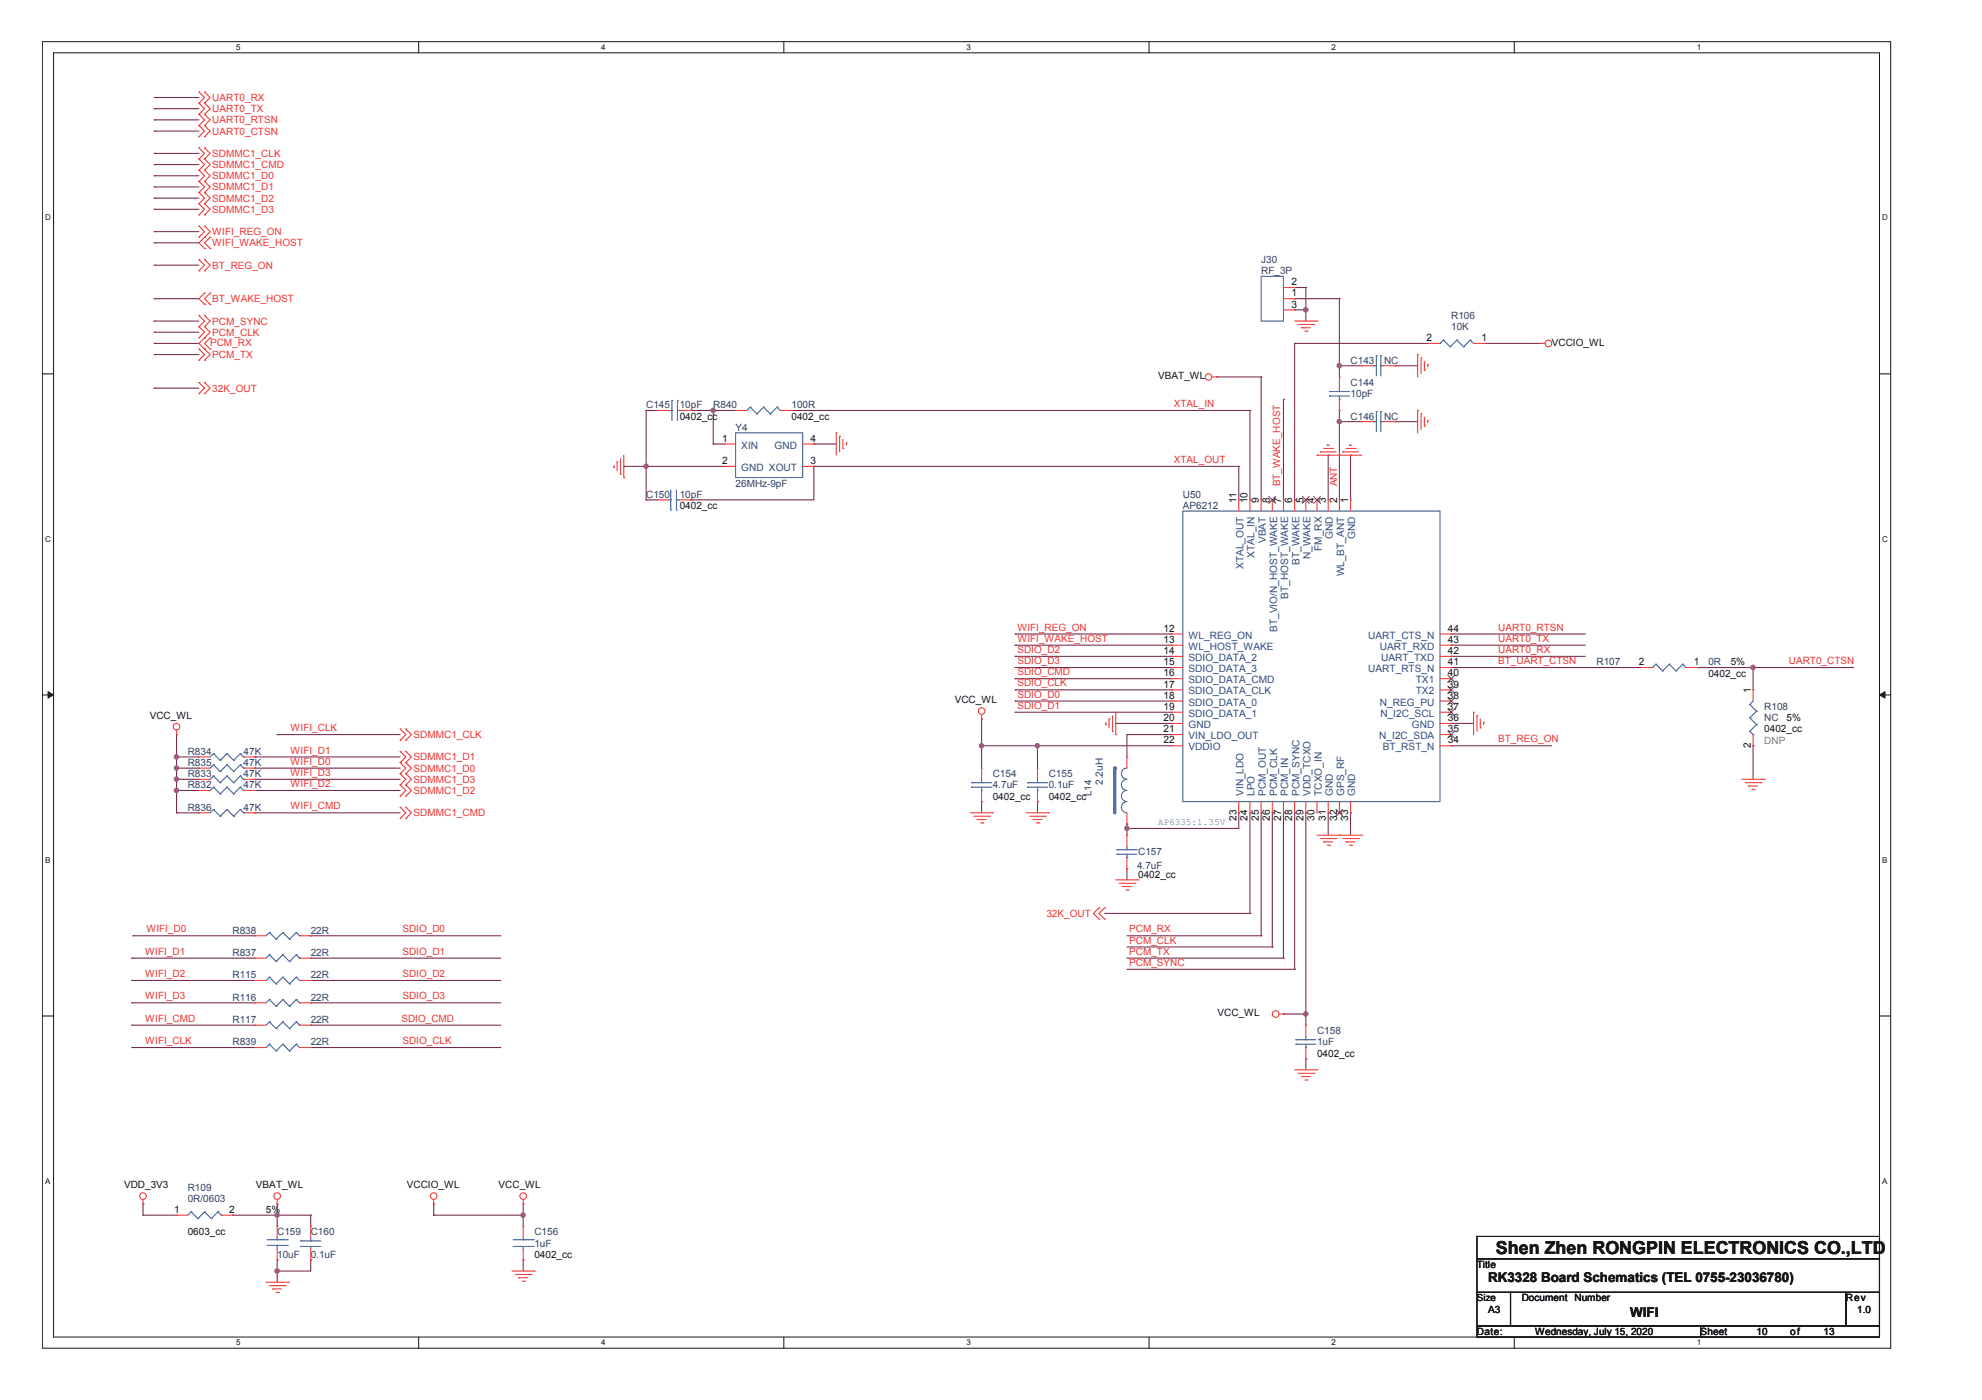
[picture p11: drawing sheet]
<svg xmlns="http://www.w3.org/2000/svg" width="297mm" height="210mm" viewBox="0 0 297 210" stroke-linecap="round" stroke-linejoin="round" font-family="sans-serif">
<path d="M6.4 6.2h277v195.9h-277zM8 7.9h273.7v192.6h-273.7z" fill="none" stroke="#231f20" stroke-width=".16"/>
<g fill="#fff">
<path d="M35.4 6.4h.7v1.4h-.7z"/>
<path d="M35.4 200.6h.7v1.4h-.7z"/>
</g>
<path d="M62.7 6.2v1.7M62.7 200.5v1.6" fill="none" stroke="#231f20" stroke-width=".16"/>
<g fill="#fff">
<path d="M90.1 6.4h.7v1.4h-.7z"/>
<path d="M90.1 200.6h.7v1.4h-.7z"/>
</g>
<path d="M117.5 6.2v1.7M117.5 200.5v1.6" fill="none" stroke="#231f20" stroke-width=".16"/>
<g fill="#fff">
<path d="M144.8 6.4h.7v1.4h-.7z"/>
<path d="M144.8 200.6h.7v1.4h-.7z"/>
</g>
<path d="M172.2 6.2v1.7M172.2 200.5v1.6" fill="none" stroke="#231f20" stroke-width=".16"/>
<g fill="#fff">
<path d="M199.6 6.4h.6v1.4h-.6z"/>
<path d="M199.6 200.6h.6v1.4h-.6z"/>
</g>
<path d="M226.9 6.2v1.7M226.9 200.5v1.6" fill="none" stroke="#231f20" stroke-width=".16"/>
<g fill="#fff">
<path d="M254.3 6.4h.7v1.4h-.7z"/>
<path d="M254.3 200.6h.7v1.4h-.7z"/>
<path d="M6.8 32h.8v1.3h-.8z"/>
<path d="M282.1 32h.9v1.3h-.9z"/>
<path d="M6.8 80.1h.8v1.4h-.8z"/>
<path d="M282.1 80.1h.9v1.4h-.9z"/>
</g>
<path d="M6.4 56.1h1.6M281.7 56.1h1.7" fill="none" stroke="#231f20" stroke-width=".16"/>
<g fill="#fff">
<path d="M6.8 128.3h.8v1.3h-.8z"/>
<path d="M282.1 128.3h.8v1.3h-.8z"/>
</g>
<path d="M6.4 104.2h1.6M281.7 104.2h1.7" fill="none" stroke="#231f20" stroke-width=".16"/>
<path d="M7.2 103.7l.8 .5-.8 .5z" fill="#231f20"/>
<path d="M7.2 103.7l.8 .5-.8 .5z" fill="none" stroke="#231f20" stroke-width=".15"/>
<path d="M281.7 104.2l.8-.5v1z" fill="#231f20"/>
<path d="M281.7 104.2l.8-.5v1z" fill="none" stroke="#231f20" stroke-width=".15"/>
<g fill="#fff">
<path d="M6.8 176.4h.8v1.3h-.8z"/>
<path d="M282.1 176.4h.8v1.3h-.8z"/>
</g>
<path d="M6.4 152.3h1.6M281.7 152.3h1.7" fill="none" stroke="#231f20" stroke-width=".16"/>
<g fill="none" stroke="#782b4b" stroke-width=".16">
<path d="M194 51.5h.1M194 43.1h.1M194 44.8h.1M194 51.5h20.1M194 43.1h1.7M194 44.8h6.7M195.7 46.5h.1M195.7 43.1h.1M195.7 43.1v5M222.5 51.5h.1M222.5 51.5h8.4M168.9 123.5h.1"/>
<path d="M168.9 123.5v.7M189 121.9h.1M189 121.9v18.4M190.7 121.9h.1M190.7 121.9v20.1M192.4 121.9h.1M192.4 121.9v21.8M194 121.9h.1M194 121.9v23.4M168.9 140.3h20.1M168.9 142h21.8M168.9 143.7h23.5"/>
<path d="M168.9 145.3h25.1M189 140.3h.1M190.7 142h.1M192.4 143.7h.1M194 145.3h.1"/>
</g>
<circle cx="195.7" cy="46.4" r=".33" fill="#a75ea5"/>
<circle cx="195.7" cy="46.4" r=".33" fill="none" stroke="#a75ea5" stroke-width=".16"/>
<g fill="none" stroke="#782b4b" stroke-width=".16">
<path d="M194 46.5h.1M194 46.5h1.7M200.7 44.8h.1M200.7 44.8v10M96.8 74.9h.1M96.8 69.9h.1M96.8 74.9h1.7M96.8 69.9v5M96.8 69.9h11.8M103.5 74.9h.1M103.5 61.5h.1M103.5 61.5h3.4"/>
<path d="M106.9 66.6h.1M106.9 61.5h.1M106.9 66.6h1.7M106.9 61.5v5.1M122 69.9h.1M122 69.9v5h-18.5M185.6 69.9h.1M185.6 69.9v5M187.3 61.5h.1M187.3 61.5v13.4M152.1 98.4h.1M152.1 96.7h.1"/>
<path d="M152.1 95.1h.1M152.1 98.4h23.5M152.1 96.7h23.5M152.1 95.1h23.5M147.1 111.8h.1M147.1 111.8h8.4M152.1 101.8h.1M152.1 103.4h.1M152.1 105.1h.1M152.1 106.8h.1M152.1 100.1h.1M152.1 101.8h23.5"/>
<path d="M152.1 103.4h23.5M152.1 105.1h23.5M152.1 106.8h23.5M152.1 100.1h23.5M155.5 111.8h.1M155.5 111.8v3.4M167.2 108.5h.1M167.2 108.5h8.4M155.5 120.2h.1M155.5 120.2v1.7"/>
</g>
<circle cx="106.9" cy="61.5" r=".33" fill="#a75ea5"/>
<circle cx="106.9" cy="61.5" r=".33" fill="none" stroke="#a75ea5" stroke-width=".16"/>
<g fill="none" stroke="#782b4b" stroke-width=".16">
<path d="M93.5 69.9h.1M96.8 61.5h.1M96.8 61.5v8.4h-3.3M118.6 61.5h.1M118.6 61.5h68.7M122 66.6h.1M122 69.9h.1M122 66.6h3.3M122 69.9h63.6M195.7 158.7h.1M195.7 152h.1M195.7 152v1.7"/>
<path d="M195.7 158.7v1.7"/>
</g>
<circle cx="96.8" cy="69.9" r=".33" fill="#a75ea5"/>
<circle cx="96.8" cy="69.9" r=".33" fill="none" stroke="#a75ea5" stroke-width=".16"/>
<g fill="none" stroke="#782b4b" stroke-width=".16">
<path d="M192.4 59.9h.1M192.4 59.9v15M194 51.5v23.4M96.8 61.5h.1M96.8 61.5h1.7M194 74.9h.1M200.7 63.2h.1M200.7 63.2v11.7M217.5 108.5h.1M217.5 111.8h.1M217.5 108.5h3.3M217.5 111.8h15.1"/>
<path d="M147.1 120.2h.1M147.1 120.2v1.7M202.4 121.9h.1M202.4 121.9v3.3"/>
</g>
<circle cx="200.7" cy="63.2" r=".33" fill="#a75ea5"/>
<circle cx="200.7" cy="63.2" r=".33" fill="none" stroke="#a75ea5" stroke-width=".16"/>
<path d="M200.7 54.8h.1M200.7 54.8h3.4M200.7 63.2h.1M200.7 63.2h3.4" fill="none" stroke="#782b4b" stroke-width=".16"/>
<circle cx="200.7" cy="54.8" r=".33" fill="#a75ea5"/>
<circle cx="200.7" cy="54.8" r=".33" fill="none" stroke="#a75ea5" stroke-width=".16"/>
<g fill="none" stroke="#782b4b" stroke-width=".16">
<path d="M182.3 56.5h.1M182.3 56.5h6.7M189 56.5h.1M189 56.5v18.4M200.7 54.8h.1M200.7 54.8v1.7M209.1 54.8h.1M209.1 54.8h3.4M209.1 63.2h.1M209.1 63.2h3.4M217.5 95.1h.1M217.5 95.1h20.1"/>
<path d="M168.9 130.2h.1M168.9 130.2v1.7M195.7 121.9h.1M195.7 121.9v30.1h-3.3M192.4 152h.1"/>
</g>
<circle cx="195.7" cy="152" r=".33" fill="#a75ea5"/>
<circle cx="195.7" cy="152" r=".33" fill="none" stroke="#a75ea5" stroke-width=".16"/>
<path d="M106.9 61.5h.1M106.9 61.5h3.3M199.1 68.2h.1M199.1 68.2v6.7M202.4 68.2h.1M202.4 68.2v6.7M217.5 98.4h.1M217.5 96.7h.1M217.5 98.4h20.1M217.5 96.7h20.1M168.9 124.2h.1M168.9 124.2h16.7" fill="none" stroke="#782b4b" stroke-width=".16"/>
<circle cx="168.9" cy="124.2" r=".33" fill="#a75ea5"/>
<circle cx="168.9" cy="124.2" r=".33" fill="none" stroke="#a75ea5" stroke-width=".16"/>
<g fill="none" stroke="#782b4b" stroke-width=".16">
<path d="M200.7 61.5h.1M200.7 61.5v1.7M155.5 111.8h.1M155.5 111.8h20.1M168.9 110.1h.1M168.9 110.1v3.4M168.9 110.1h6.7M168.9 124.2h.1M168.9 124.2v1M185.6 121.9h.1M185.6 121.9v2.3M187.3 121.9h.1"/>
<path d="M187.3 121.9v15M199.1 121.9h.1M199.1 121.9v3.3"/>
</g>
<circle cx="155.5" cy="111.8" r=".33" fill="#a75ea5"/>
<circle cx="155.5" cy="111.8" r=".33" fill="none" stroke="#a75ea5" stroke-width=".16"/>
<path d="M147.1 107.8h.1M147.1 107.8v4" fill="none" stroke="#782b4b" stroke-width=".16"/>
<circle cx="147.1" cy="111.8" r=".33" fill="#a75ea5"/>
<circle cx="147.1" cy="111.8" r=".33" fill="none" stroke="#a75ea5" stroke-width=".16"/>
<path d="M147.1 111.8h.1M147.1 111.8v3.4M165.5 136.9h21.8M187.3 136.9h.1M65 182.2h.1M65 182.2h13.4" fill="none" stroke="#782b4b" stroke-width=".16"/>
<circle cx="78.4" cy="182.2" r=".33" fill="#a75ea5"/>
<circle cx="78.4" cy="182.2" r=".33" fill="none" stroke="#a75ea5" stroke-width=".16"/>
<g fill="none" stroke="#782b4b" stroke-width=".16">
<path d="M21.4 182.2h.1M21.4 182.2h5.1M41.5 188.9h.1M41.5 190.6h.1M41.5 188.9v1.7M41.5 190.6h5.1M65 180.5h.1M65 180.5v1.7M78.4 180.5h.1M78.4 182.2h.1M78.4 188.9h.1M78.4 180.5v3.4"/>
<path d="M78.4 188.9v1.7"/>
</g>
<circle cx="41.5" cy="190.6" r=".33" fill="#a75ea5"/>
<circle cx="41.5" cy="190.6" r=".33" fill="none" stroke="#a75ea5" stroke-width=".16"/>
<path d="M41.5 190.6h.1M41.5 182.2h.1M41.5 180.5h.1M41.5 180.5v3.4M41.5 190.6v1.6M41.5 182.2h5.1M46.6 182.2h.1M46.6 188.9h.1M46.6 182.2v1.7M46.6 188.9v1.7" fill="none" stroke="#782b4b" stroke-width=".16"/>
<circle cx="41.5" cy="182.2" r=".33" fill="#a75ea5"/>
<circle cx="41.5" cy="182.2" r=".33" fill="none" stroke="#a75ea5" stroke-width=".16"/>
<path d="M26.5 110.1h.1M26.5 113.5h.1M26.5 110.1v5.1M21.4 180.5h.1M21.4 180.5v1.7" fill="none" stroke="#782b4b" stroke-width=".16"/>
<circle cx="26.4" cy="115.2" r=".33" fill="#a75ea5"/>
<circle cx="26.4" cy="115.2" r=".33" fill="none" stroke="#a75ea5" stroke-width=".16"/>
<circle cx="26.4" cy="113.5" r=".33" fill="#a75ea5"/>
<circle cx="26.4" cy="113.5" r=".33" fill="none" stroke="#a75ea5" stroke-width=".16"/>
<path d="M26.5 115.2h.1M26.5 113.5h.1M26.5 118.5h.1M26.5 116.8h.1M26.5 115.2h3.3M26.5 113.5h3.3M26.5 116.8v5.1M26.5 118.5h3.3M38.2 116.8h.1M38.2 118.5h.1M38.2 116.8h21.8M38.2 118.5h21.8" fill="none" stroke="#782b4b" stroke-width=".16"/>
<circle cx="26.4" cy="118.5" r=".33" fill="#a75ea5"/>
<circle cx="26.4" cy="118.5" r=".33" fill="none" stroke="#a75ea5" stroke-width=".16"/>
<circle cx="26.4" cy="116.8" r=".33" fill="#a75ea5"/>
<circle cx="26.4" cy="116.8" r=".33" fill="none" stroke="#a75ea5" stroke-width=".16"/>
<g fill="none" stroke="#782b4b" stroke-width=".16">
<path d="M26.5 116.8h.1M26.5 115.2h.1M26.5 116.8h3.3M26.5 115.2v1.6M38.2 115.2h.1M38.2 113.5h.1M38.2 115.2h21.8M38.2 113.5h21.8M41.5 110.1h.1M41.5 110.1h18.5M217.5 100.1h.1M217.5 100.1h28.5"/>
<path d="M262.7 100.1h.1M262.7 100.1h15.1M26.5 121.9h.1M26.5 121.9h3.3M38.2 121.9h.1M38.2 121.9h21.8M19.8 143.7h.1M19.8 147h.1M19.8 150.4h.1M19.8 157.1h.1M19.8 153.7h.1M19.8 143.7h18.4"/>
<path d="M19.8 147h18.4M19.8 150.4h18.4M19.8 153.7h18.4M19.8 157.1h18.4M19.9 140.3h.1M19.9 140.3h18.3M46.6 143.7h.1M46.6 147h.1M46.6 150.4h.1M46.6 153.7h.1M46.6 140.3h.1M46.6 157.1h.1"/>
<path d="M46.6 143.7h28.5M46.6 147h28.5M46.6 150.4h28.5M46.6 153.7h28.5M46.6 140.3h28.5M46.6 157.1h28.5M34.8 182.2h.1M34.8 182.2h6.7"/>
</g>
<circle cx="262.7" cy="100.1" r=".33" fill="#a75ea5"/>
<circle cx="262.7" cy="100.1" r=".33" fill="none" stroke="#a75ea5" stroke-width=".16"/>
<g fill="none" stroke="#782b4b" stroke-width=".16">
<path d="M23.1 14.6h.1M23.1 16.3h.1M23.1 18h.1M23.1 19.6h.1M23.1 14.6h6.7M23.1 16.3h6.7M23.1 18h6.7M23.1 19.6h6.7M23.1 23h.1M23.1 34.7h.1M23.1 24.7h.1M23.1 31.4h.1"/>
<path d="M23.1 29.7h.1M23.1 28h.1M23.1 26.4h.1M23.1 36.4h.1M23.1 39.8h.1M23.1 23h6.7M23.1 34.7h6.7M23.1 24.7h6.7M23.1 31.4h6.7M23.1 29.7h6.7M23.1 28h6.7M23.1 26.4h6.7"/>
<path d="M23.1 36.4h6.7M23.1 39.8h6.7M23.1 48.1h.1M23.1 53.2h.1M23.1 51.5h.1M23.1 49.8h.1M23.1 58.2h.1M23.1 44.8h.1M23.1 48.1h6.7M23.1 53.2h6.7M23.1 51.5h6.7M23.1 49.8h6.7"/>
<path d="M23.1 58.2h6.7M23.1 44.8h6.7M254.4 100.1h.1M254.4 100.1h8.3M262.7 100.1h.1M262.7 111.8h.1M262.7 100.1v3.3M262.7 111.8v5"/>
</g>
<g fill="none" stroke="#ee3432" stroke-width=".16">
<path d="M29.8 15.5h.1M29.8 13.8h.1M29.8 17.1h.1M29.8 18.8h.1M29.8 13.8l.9 .8-.9 .9M29.8 15.5l.9 .8-.9 .8M29.8 17.1l.9 .9-.9 .8M29.8 18.8l.9 .8-.9 .9M30.7 15.5h.1M30.7 13.8h.1M30.7 17.1h.1M30.7 18.8h.1"/>
<path d="M30.7 13.8l.8 .8-.8 .9M30.7 15.5l.8 .8-.8 .8M30.7 17.1l.8 .9-.8 .8M30.7 18.8l.8 .8-.8 .9M29.8 20.5h.1M29.8 35.6h.1M29.8 33.9h.1M29.8 25.5h.1M29.8 23.8h.1M29.8 28.9h.1M29.8 27.2h.1M29.8 32.2h.1"/>
<path d="M29.8 30.6h.1M29.8 38.9h.1M29.8 22.2h.1M29.8 33.9l.9 .8-.9 .9M29.8 23.8l.9 .9-.9 .8M29.8 27.2l.9 .8-.9 .9M29.8 25.5l.9 .9-.9 .8M29.8 30.6l.9 .8-.9 .8M29.8 28.9l.9 .8-.9 .9M29.8 38.9l.9 .9-.9 .8M29.8 22.2l.9 .8-.9 .8M30.7 20.5h.1"/>
<path d="M30.7 35.6h.1M30.7 33.9h.1M30.7 25.5h.1M30.7 23.8h.1M30.7 28.9h.1M30.7 27.2h.1M30.7 32.2h.1M30.7 30.6h.1M30.7 38.9h.1M30.7 37.3h.1M30.7 22.2h.1M30.7 33.9l.8 .8-.8 .9"/>
<path d="M30.7 23.8l.8 .9-.8 .8M30.7 27.2l.8 .8-.8 .9M30.7 25.5l.8 .9-.8 .8M30.7 30.6l.8 .8-.8 .8M30.7 28.9l.8 .8-.8 .9M30.7 38.9l.8 .9-.8 .8M30.7 35.6l-.9 .8 .9 .9M30.7 22.2l.8 .8-.8 .8M31.5 37.3h.1M31.5 35.6h.1M31.5 35.6l-.8 .8 .8 .9M29.8 59h.1"/>
<path d="M29.8 57.4h.1M29.8 40.6h.1M29.8 50.7h.1M29.8 49h.1M29.8 47.3h.1M29.8 54h.1M29.8 52.3h.1M29.8 57.4l.9 .8-.9 .8M29.8 49l.9 .8-.9 .9M29.8 47.3l.9 .8-.9 .9M29.8 52.3l.9 .9-.9 .8M30.7 59h.1"/>
<path d="M30.7 57.4h.1M30.7 40.6h.1M30.7 44h.1M30.7 45.6h.1M30.7 50.7h.1M30.7 49h.1M30.7 47.3h.1M30.7 52.3h.1M30.7 54h.1M30.7 57.4l.8 .8-.8 .8M30.7 44l-.9 .8 .9 .8M30.7 49l.8 .8-.8 .9"/>
<path d="M30.7 47.3l.8 .8-.8 .9M30.7 50.7l-.9 .8 1.7 1.7-.8 .8M31.5 45.6h.1M31.5 44h.1M31.5 52.3h.1M31.5 50.7h.1M31.5 44l-.8 .8 .8 .8M31.5 50.7l-.8 .8 .8 .8M181.6 56.5h.7M182.3 56.5h.1M194 48.1h3.4M194.5 48.6h2.4"/>
<path d="M195 49.1h.1M195 49.1h1.4M195.5 49.7h.4M195.9 49.7h.1M196.9 48.6h.1M197.4 48.1h.1M200.7 56.5h.1M200.7 56.5v1.7M200.7 59.9v1.6M204.1 54.8h.1M204.1 54.8h1.7M207.4 54.8h1.7"/>
<path d="M209.1 54.8h.1M212.5 53.2h.1M212.5 53.2v3.3M213 53.7h.1M213 53.7v2.3M213.5 55.5h.1M213.5 54.2v1.3M214 54.7h.1M214 54.7v.3M230.9 51.5h.1M230.9 51.5h.7M92 70.1h.1"/>
<path d="M92 69.8v.3M92.5 69.3h.1M92.5 69.3v1.3M93 71.1h.1M93 68.8v2.3M93.5 71.6h.1M93.5 68.2v3.4M98.5 74.9h.1M98.5 74.9h1.7M101.9 74.9h1.6M103.5 74.9h.1M108.6 66.6h.1"/>
<path d="M108.6 69.9h.1M108.6 66.6h1.6M108.6 69.9h1.6M120.3 66.6h1.7M120.3 69.9h1.7M122 69.9h.1M122 66.6h.1M125.3 64.9h.1M125.3 64.9v3.3M125.8 65.4h.1M125.8 65.4v2.4M126.3 67.2h.1"/>
<path d="M126.3 65.9v1.3M126.8 66.4h.1M126.8 66.4v.3M197.4 68.2h.1M197.4 68.2h6.7M197.9 67.8h.1M197.9 67.8h2.3M198.4 67.2h1.3M198.9 66.7h.1M198.9 66.7h.3M199.7 67.2h.1M200.7 68.2h.1"/>
<path d="M200.7 61.5h.1M201.2 67.8h.1M201.2 67.8h2.4M201.7 67.2h1.4M202.2 66.7h.1M202.2 66.7h.4M203.1 67.2h.1M204.1 63.2h.1M204.1 63.2h1.7M207.4 63.2h1.7M209.1 63.2h.1M212.5 61.5h.1"/>
<path d="M212.5 61.5v3.4M213 62.1h.1M213 62.1v2.3M213.5 63.9h.1M213.5 62.5v1.4M214 63.1h.1M214 63.1v.3M26.5 110.1h.1M26.5 109.5v.6M29.8 113.5h.1M29.8 116.8h.1M29.8 116.8h1.7"/>
<path d="M29.8 113.5h1.7M36.5 116.8h1.7M36.5 113.5h1.7M38.2 113.5h.1M38.2 116.8h.1M60 114.3h.1M60 112.7h.1M60 116h.1M60 117.7h.1M60 119.4h.1M60 111h.1M60 109.3h.1"/>
<path d="M60 112.7l.8 .8-.8 .8M60 114.3l.8 .9-.8 .8M60 116l.8 .8-.8 .9M60 117.7l.8 .8-.8 .9M60 109.3l.8 .8-.8 .9M60.8 114.3h.1M60.8 112.7h.1M60.8 116h.1M60.8 117.7h.1M60.8 119.4h.1M60.8 111h.1M60.8 109.3h.1"/>
<path d="M60.8 112.7l.8 .8-.8 .8M60.8 114.3l.8 .9-.8 .8M60.8 116l.8 .8-.8 .9M60.8 117.7l.8 .8-.8 .9M60.8 109.3l.8 .8-.8 .9M147.1 107.8h.1M147.1 107.1v.7M165.7 108.6h.1M165.7 108.3v.3M166.2 107.8h.1M166.2 107.8v1.3M166.7 109.6h.1"/>
<path d="M166.7 107.3v2.3M167.2 110.1h.1M167.2 106.8v3.3M220.8 106.8h.1M220.8 106.8v3.3M221.4 107.3h.1M221.4 107.3v2.3M221.8 109.1h.1M221.8 107.8v1.3M222.4 108.3h.1M222.4 108.3v.3M261.1 116.8h3.3"/>
<path d="M261.6 117.4h2.3M262.1 117.8h.1M262.1 117.8h1.3M262.6 118.4h.3M262.9 118.4h.1M263.9 117.4h.1M264.4 116.8h.1M60 122.7h.1M60 121h.1M60 121l.8 .9-.8 .8M60.8 122.7h.1M60.8 121h.1"/>
<path d="M60.8 121l.8 .9-.8 .8M145.4 121.9h3.4M145.9 122.4h2.4M146.4 122.9h.1M146.4 122.9h1.4M146.9 123.4h.4M147.3 123.4h.1M148.3 122.4h.1M148.8 121.9h.1M153.8 121.9h3.4M154.3 122.4h2.4M154.8 122.9h.1"/>
<path d="M154.8 122.9h1.4M155.3 123.4h.4M155.7 123.4h.1M156.7 122.4h.1M157.2 121.9h.1M164.7 137.8h.1M164.7 136.1h.1M164.7 136.1l-.8 .8 .8 .9M165.5 137.8h.1M165.5 136.1h.1M165.5 136.1l-.8 .8 .8 .9M167.2 131.9h3.4"/>
<path d="M167.7 132.4h2.4M168.2 132.9h.1M168.2 132.9h1.4M168.7 133.4h.4M168.9 130.2h.1M168.9 125.2h.1M168.9 125.2v1.7M168.9 128.6v1.6M169.1 133.4h.1M170.1 132.4h.1M170.6 131.9h.1M197.4 125.2h6.7"/>
<path d="M197.9 125.7h2.3M198.4 126.2h.1M198.4 126.2h1.3M198.9 126.7h.3M199.2 126.7h.1M200.2 125.7h.1M200.7 125.2h.1M201.2 125.7h2.4M201.7 126.2h.1M201.7 126.2h1.4M202.2 126.7h.4M202.6 126.7h.1"/>
<path d="M203.6 125.7h.1M204.1 125.2h.1M38.2 140.3h.1M38.2 153.7h.1M38.2 140.3h1.7M38.2 153.7h1.7M44.9 140.3h1.7M44.9 153.7h1.7M46.6 140.3h.1M46.6 153.7h.1M191.7 152h.7M192.4 152h.1"/>
<path d="M195.7 158.7h.1M195.7 153.7h.1M195.7 153.7v1.7M195.7 157.1v1.6M21.4 179.8v.7M41.5 179.8v.7M65 179.8v.7M78.4 179.8v.7M194 160.4h3.4M194.5 160.9h2.4M195 161.4h.1M195 161.4h1.4"/>
<path d="M195.5 161.9h.4M195.9 161.9h.1M196.9 160.9h.1M197.4 160.4h.1M21.4 180.5h.1M26.5 182.2h.1M26.5 182.2h1.6M33.2 182.2h1.6M34.8 182.2h.1M39.9 192.2h3.3M40.4 192.8h2.3M40.9 193.3h.1"/>
<path d="M40.9 193.3h1.3M41.4 193.8h.3M41.5 180.5h.1M41.5 183.9h.1M41.5 188.9h.1M41.5 183.9v1.6M41.5 187.2v1.7M41.7 193.8h.1M42.7 192.8h.1M43.2 192.2h.1M46.6 188.9h.1M46.6 183.9h.1"/>
<path d="M46.6 183.9v1.6M46.6 187.2v1.7M65 180.5h.1M76.7 190.6h3.4M77.2 191.1h2.4M77.7 191.6h.1M77.7 191.6h1.4M78.2 192.1h.4M78.4 180.5h.1M78.4 183.9h.1M78.4 188.9h.1M78.4 183.9v1.6"/>
<path d="M78.4 187.2v1.7M78.6 192.1h.1M79.6 191.1h.1M80.1 190.6h.1"/>
<circle cx="181.1" cy="56.5" r=".5"/>
<circle cx="232.1" cy="51.5" r=".5"/>
<circle cx="26.5" cy="109" r=".5"/>
<circle cx="147.1" cy="106.6" r=".5"/>
<circle cx="191.2" cy="152" r=".5"/>
<circle cx="21.4" cy="179.3" r=".5"/>
<circle cx="41.5" cy="179.3" r=".5"/>
<circle cx="65" cy="179.3" r=".5"/>
<circle cx="78.4" cy="179.3" r=".5"/>
</g>
<path d="M221.4 185.4h60.3v3.3h-60.3zM221.4 188.7h60.3v5.1h-60.3zM221.4 193.8h5v5h-5zM221.4 198.8h33.5v1.7h-33.5zM226.4 193.8h50.2v5h-50.2zM254.9 198.8h26.8v1.7h-26.8zM276.6 193.8h5.1v5h-5.1z" fill="none" stroke="#131716" stroke-width=".16"/>
<g fill="none" stroke="#2f59a7" stroke-width=".16">
<path d="M199.2 58.7h.1M199.2 59.4h.1M199.2 58.7h3M199.2 59.4h3M200.7 58.7h.1M200.7 59.9h.1M200.7 58.2v.5M200.7 59.4v.5M205.8 54.8h.1M205.8 54.8h.5M206.3 53.3h.1M206.3 53.3v3.1"/>
<path d="M206.9 53.3h.1M206.9 54.8h.1M206.9 53.3v3.1M206.9 54.8h.5M100.2 74.9h.3M100.5 74.9h.1M100.5 76.5h.1M100.5 73.4v3.1M101.4 76.5h.1M101.4 74.9h.1M101.4 74.9h.5M101.4 73.4v3.1"/>
<path d="M110.2 64.9h10.1v6.7h-10.1zM205.8 63.2h.1M205.8 63.2h.5M206.3 61.7h.1M206.3 61.7v3M206.9 61.7h.1M206.9 63.2h.1M206.9 61.7v3M206.9 63.2h.5M32 113h.1M32 116.3h.1M32 113l-.5 .5"/>
<path d="M32 113l1 1M32 116.3l-.5 .5M32 116.3l1 1.1M33 114h.1M33 117.4h.1M34 113h.1M34 116.3h.1M34 113l-1 1M34 113l1 1M34 116.3l-1 1.1M34 116.3l1 1.1M35 114h.1"/>
<path d="M35 117.4h.1M36 113h.1M36 116.3h.1M36 113l-1 1M36 113l.5 .5M36 116.3l-1 1.1M36 116.3l.5 .5M36.5 113.5h.1M36.5 116.8h.1M168.9 115.2a.84 .84 0 0 0-.8 .8 .84 .84 0 0 0 .8 .8 .84 .84 0 0 0-.8 .9 .84 .84 0 0 0 .8 .8 .83 .83 0 0 0-.8 .8 .83 .83 0 0 0 .8 .9M40.4 139.8h.1M40.4 139.8l-.5 .5"/>
<path d="M40.4 139.8l1 1M42.4 139.8h.1M42.4 139.8l-1 1M42.4 139.8l1 1M44.4 139.8h.1M44.4 139.8l-1 1M44.4 139.8l.5 .5M167.4 127.4h.1M167.4 128.1h.1M167.4 127.4h3M167.4 128.1h3M168.9 120.2a.83 .83 0 0 0-.8 .8 .83 .83 0 0 0 .8 .8"/>
<path d="M168.9 127.4h.1M168.9 128.6h.1M168.9 126.9v.5M168.9 128.1v.5M40.4 153.2h.1M40.4 153.2l-.5 .5M40.4 153.2l1 1M41.4 140.8h.1M41.4 154.2h.1M42.4 153.2h.1M42.4 153.2l-1 1M42.4 153.2l1 1"/>
<path d="M43.4 140.8h.1M43.4 154.2h.1M44.4 153.2h.1M44.4 153.2l-1 1M44.4 153.2l.5 .5M44.9 140.3h.1M44.9 153.7h.1M194.2 155.9h.1M194.2 156.6h.1M194.2 155.9h3M194.2 156.6h3M195.7 155.9h.1"/>
<path d="M195.7 157.1h.1M195.7 155.4v.5M195.7 156.6v.5M28.6 181.7h.1M28.6 181.7l-.5 .5M28.6 181.7l1.1 1M29.7 182.7h.1M30.7 181.7h.1M30.7 181.7l-1 1M30.7 181.7l1 1M31.7 182.7h.1M32.7 181.7h.1"/>
<path d="M32.7 181.7l-1 1M32.7 181.7l.5 .5M33.2 182.2h.1M40 186.7h3.1M40 185.9h3.1M41.5 185.9h.1M41.5 186.7h.1M41.5 185.5v.4M41.5 186.7v.5M43.1 186.7h.1M43.1 185.9h.1M45.1 186.1h.1"/>
<path d="M45.1 186.9h.1M45.1 186.1h3M45.1 186.9h3M46.6 186.9h.1M46.6 186.1h.1M46.6 185.5v.6M46.6 186.9v.3M76.9 185.9h3M76.9 186.9h3M78.4 185.9h.1M78.4 186.9h.1M78.4 185.5v.4"/>
<path d="M78.4 186.9v.3M79.9 186.9h.1M79.9 185.9h.1"/>
</g>
<path d="M167.1 115.2v6.7" fill="none" stroke="#2f59a7" stroke-width=".49"/>
<circle cx="167.1" cy="115.2" r=".25" fill="#2f59a7"/>
<g fill="none" stroke="#ee3432" stroke-width=".16">
<path d="M192.4 43.1h1.6M192.4 44.8h1.6M192.4 46.5h1.6M194 43.1h.1M194 44.8h.1M194 46.5h.1M214.1 51.5h.1M214.1 51.5h1.7M220.8 51.5h1.7M222.5 51.5h.1M98.5 61.5h.1M98.5 61.5h1.7"/>
<path d="M101.9 61.5h1.6M103.5 61.5h.1M110.2 61.5h.1M110.2 61.5h1.7M116.9 61.5h1.7M118.6 61.5h.1M185.6 74.9h.1M185.6 74.9v1.7M187.3 74.9h.1M187.3 74.9v1.7M189 74.9h.1M189 74.9v1.7"/>
<path d="M190.7 74.9h.1M190.7 74.9v1.7M192.4 74.9h.1M192.4 74.9v1.7M194 74.9h.1M194 74.9v1.7M195.7 74.9h.1M195.7 74.9v1.7M197.4 74.9h.1M197.4 74.9v1.7M199.1 74.9h.1M199.1 74.9v1.7"/>
<path d="M200.7 74.9h.1M200.7 74.9v1.7M202.4 74.9h.1M202.4 74.9v1.7M175.6 96.7h.1M175.6 98.4h.1M175.6 95.1h.1M175.6 96.7h1.7M175.6 98.4h1.7M175.6 95.1h1.7M215.8 96.7h1.7M215.8 98.4h1.7"/>
<path d="M215.8 95.1h1.7M217.5 98.4h.1M217.5 96.7h.1M217.5 95.1h.1M29.8 118.5h.1M29.8 115.2h.1M29.8 118.5h1.7M29.8 115.2h1.7M36.5 118.5h1.7M36.5 115.2h1.7M38.2 118.5h.1M38.2 115.2h.1"/>
<path d="M147.1 115.2h.1M147.1 115.2v1.6M147.1 118.5v1.7M155.5 115.2h.1M155.5 115.2v1.6M155.5 118.5v1.7M168.9 113.5h.1M168.9 113.5v1.7M175.6 111.8h.1M175.6 105.1h.1M175.6 103.4h.1M175.6 101.8h.1"/>
<path d="M175.6 106.8h.1M175.6 100.1h.1M175.6 108.5h.1M175.6 110.1h.1M175.6 106.8h1.7M175.6 110.1h1.7M175.6 103.4h1.7M175.6 105.1h1.7M175.6 108.5h1.7M175.6 101.8h1.7M175.6 111.8h1.7M175.6 100.1h1.7"/>
<path d="M215.8 106.8h1.7M215.8 110.1h1.7M215.8 103.4h1.7M215.8 105.1h1.7M215.8 108.5h1.7M215.8 101.8h1.7M215.8 111.8h1.7M215.8 100.1h1.7M217.5 106.8h.1M217.5 110.1h.1M217.5 103.4h.1M217.5 105.1h.1"/>
<path d="M217.5 108.5h.1M217.5 101.8h.1M217.5 111.8h.1M217.5 100.1h.1M246 100.1h.1M246 100.1h1.7M252.7 100.1h1.7M254.4 100.1h.1M262.7 103.4h.1M262.7 111.8h.1M262.7 103.4v1.7M262.7 110.1v1.7"/>
<path d="M29.8 121.9h.1M29.8 121.9h1.7M36.5 121.9h1.7M38.2 121.9h.1M147.1 120.2h.1M155.5 120.2h.1M168.9 123.5h.1M168.9 121.9v1.6M185.6 121.9h.1M185.6 120.2v1.7M187.3 121.9h.1M187.3 120.2v1.7"/>
<path d="M189 121.9h.1M189 120.2v1.7M190.7 121.9h.1M190.7 120.2v1.7M192.4 121.9h.1M192.4 120.2v1.7M194 121.9h.1M194 120.2v1.7M195.7 121.9h.1M195.7 120.2v1.7M197.4 121.9h.1M197.4 120.2v1.7"/>
<path d="M199.1 121.9h.1M199.1 120.2v1.7M200.7 121.9h.1M200.7 120.2v1.7M202.4 121.9h.1M202.4 120.2v1.7M38.2 157.1h.1M38.2 143.7h.1M38.2 147h.1M38.2 150.4h.1M38.2 157.1h1.7M38.2 143.7h1.7"/>
<path d="M38.2 147h1.7M38.2 150.4h1.7M44.9 157.1h1.7M44.9 143.7h1.7M44.9 147h1.7M44.9 150.4h1.7M46.6 157.1h.1M46.6 143.7h.1M46.6 147h.1M46.6 150.4h.1"/>
</g>
<g fill="none" stroke="#2f59a7" stroke-width=".16">
<path d="M189 41.4h3.4v6.7h-3.4zM215.8 51.5h.1M216.3 51h.1M216.3 51l1 1M216.3 51l-.5 .5M217.3 52h.1M218.3 51h.1M218.3 51l1 1M218.3 51l-1 1M219.3 52h.1M220.3 51h.1M220.3 51l.5 .5"/>
<path d="M220.3 51l-1 1M100.2 61.5h.5M100.7 60h.1M100.7 61.5h.1M100.7 60v3.1M101.5 61.5h.1M101.5 60h.1M101.5 61.5h.4M101.5 60v3.1M112.4 61h.1M112.4 61l-.5 .5M112.4 61l1 1.1"/>
<path d="M113.4 62.1h.1M114.4 61h.1M114.4 61l-1 1.1M114.4 61l1 1.1M115.4 62.1h.1M116.5 61h.1M116.5 61l-1.1 1.1M116.5 61l.4 .5M116.9 61.5h.1M177.3 76.6h38.5v43.6h-38.5zM248.2 99.6h.1M248.2 99.6l1 1"/>
<path d="M248.2 99.6l-.5 .5M250.2 99.6h.1M250.2 99.6l1 1M250.2 99.6l-1 1M252.2 99.6h.1M252.2 99.6l.5 .5M252.2 99.6l-1 1M32 118h.1M32 114.7h.1M32 118l-.5 .5M32 118l1 1M32 114.7l-.5 .5"/>
<path d="M32 114.7l1 1M33 119h.1M33 115.7h.1M34 118h.1M34 114.7h.1M34 118l-1 1M34 118l1 1M34 114.7l-1 1M34 114.7l1 1M35 119h.1M35 115.7h.1M36 118h.1"/>
<path d="M36 114.7h.1M36 118l-1 1M36 118l.5 .5M36 114.7l-1 1M36 114.7l.5 .5M36.5 118.5h.1M36.5 115.2h.1M145.6 117.4h.1M145.6 118h.1M145.6 117.4h3M145.6 118h3M147.1 117.4h.1"/>
<path d="M147.1 118.5h.1M147.1 116.8v.6M147.1 118v.5M154 117.4h.1M154 118h.1M154 117.4h3M154 118h3M155.5 117.4h.1M155.5 118.5h.1M155.5 116.8v.6M155.5 118v.5M247.7 100.1h.1"/>
<path d="M249.2 100.6h.1M251.2 100.6h.1M262.2 105.6h.1M262.2 107.6h.1M262.2 109.6h.1M262.2 105.6l1 1M262.2 107.6l1 1M262.2 109.6l.5 .5M262.7 110.1h.1M262.7 105.1l-.5 .5M263.2 106.6h.1M263.2 108.6h.1"/>
<path d="M263.2 106.6l-1 1M263.2 108.6l-1 1M32 121.4h.1M32 121.4l-.5 .5M32 121.4l1 1M33 122.4h.1M34 121.4h.1M34 121.4l-1 1M34 121.4l1 1M35 122.4h.1M36 121.4h.1M36 121.4l-1 1"/>
<path d="M36 121.4l.5 .5M36.5 121.9h.1M40.4 156.6h.1M40.4 143.2h.1M40.4 146.5h.1M40.4 149.9h.1M40.4 156.6l-.5 .5M40.4 156.6l1 1M40.4 143.2l-.5 .5M40.4 143.2l1 1M40.4 146.5l-.5 .5M40.4 146.5l1 1"/>
<path d="M40.4 149.9l-.5 .5M40.4 149.9l1 1M41.4 157.6h.1M41.4 144.2h.1M41.4 147.5h.1M41.4 150.9h.1M42.4 156.6h.1M42.4 143.2h.1M42.4 146.5h.1M42.4 149.9h.1M42.4 156.6l-1 1M42.4 156.6l1 1"/>
<path d="M42.4 143.2l-1 1M42.4 143.2l1 1M42.4 146.5l-1 1M42.4 146.5l1 1M42.4 149.9l-1 1M42.4 149.9l1 1M43.4 157.6h.1M43.4 144.2h.1M43.4 147.5h.1M43.4 150.9h.1M44.4 156.6h.1M44.4 143.2h.1"/>
<path d="M44.4 146.5h.1M44.4 149.9h.1M44.4 156.6l-1 1M44.4 156.6l.5 .5M44.4 143.2l-1 1M44.4 143.2l.5 .5M44.4 146.5l-1 1M44.4 146.5l.5 .5M44.4 149.9l-1 1M44.4 149.9l.5 .5M44.9 157.1h.1M44.9 143.7h.1"/>
<path d="M44.9 147h.1M44.9 150.4h.1"/>
</g>
<g fill="none" stroke="#784830" stroke-width=".15">
<path d="M190.2 74.4l1 1.1M191.2 74.4l-1.1 1.1M195.2 74.4l1 1.1M196.2 74.4l-1 1.1M196.9 74.4l1 1.1M197.9 74.4l-1 1.1M217 106.3l1 1M217 109.6l1 1.1M217 102.9l1 1.1M217 104.6l1 1M217 101.2l1 1.1M218 106.3l-1 1"/>
<path d="M218 109.6l-1 1.1M218 102.9l-1 1.1M218 104.6l-1 1M218 101.2l-1 1.1M200.2 121.4l1.1 1M201.2 121.4l-1 1"/>
</g>
<circle cx="195.7" cy="46.4" r=".33" fill="#a75ea5"/>
<circle cx="195.7" cy="46.4" r=".33" fill="none" stroke="#a75ea5" stroke-width=".16"/>
<circle cx="106.9" cy="61.5" r=".33" fill="#a75ea5"/>
<circle cx="106.9" cy="61.5" r=".33" fill="none" stroke="#a75ea5" stroke-width=".16"/>
<circle cx="96.8" cy="69.9" r=".33" fill="#a75ea5"/>
<circle cx="96.8" cy="69.9" r=".33" fill="none" stroke="#a75ea5" stroke-width=".16"/>
<circle cx="200.7" cy="63.2" r=".33" fill="#a75ea5"/>
<circle cx="200.7" cy="63.2" r=".33" fill="none" stroke="#a75ea5" stroke-width=".16"/>
<circle cx="200.7" cy="54.8" r=".33" fill="#a75ea5"/>
<circle cx="200.7" cy="54.8" r=".33" fill="none" stroke="#a75ea5" stroke-width=".16"/>
<circle cx="195.7" cy="152" r=".33" fill="#a75ea5"/>
<circle cx="195.7" cy="152" r=".33" fill="none" stroke="#a75ea5" stroke-width=".16"/>
<circle cx="168.9" cy="124.2" r=".33" fill="#a75ea5"/>
<circle cx="168.9" cy="124.2" r=".33" fill="none" stroke="#a75ea5" stroke-width=".16"/>
<circle cx="155.5" cy="111.8" r=".33" fill="#a75ea5"/>
<circle cx="155.5" cy="111.8" r=".33" fill="none" stroke="#a75ea5" stroke-width=".16"/>
<circle cx="147.1" cy="111.8" r=".33" fill="#a75ea5"/>
<circle cx="147.1" cy="111.8" r=".33" fill="none" stroke="#a75ea5" stroke-width=".16"/>
<circle cx="78.4" cy="182.2" r=".33" fill="#a75ea5"/>
<circle cx="78.4" cy="182.2" r=".33" fill="none" stroke="#a75ea5" stroke-width=".16"/>
<circle cx="41.5" cy="190.6" r=".33" fill="#a75ea5"/>
<circle cx="41.5" cy="190.6" r=".33" fill="none" stroke="#a75ea5" stroke-width=".16"/>
<circle cx="41.5" cy="182.2" r=".33" fill="#a75ea5"/>
<circle cx="41.5" cy="182.2" r=".33" fill="none" stroke="#a75ea5" stroke-width=".16"/>
<circle cx="26.4" cy="115.2" r=".33" fill="#a75ea5"/>
<circle cx="26.4" cy="115.2" r=".33" fill="none" stroke="#a75ea5" stroke-width=".16"/>
<circle cx="26.4" cy="113.5" r=".33" fill="#a75ea5"/>
<circle cx="26.4" cy="113.5" r=".33" fill="none" stroke="#a75ea5" stroke-width=".16"/>
<circle cx="26.4" cy="118.5" r=".33" fill="#a75ea5"/>
<circle cx="26.4" cy="118.5" r=".33" fill="none" stroke="#a75ea5" stroke-width=".16"/>
<circle cx="26.4" cy="116.8" r=".33" fill="#a75ea5"/>
<circle cx="26.4" cy="116.8" r=".33" fill="none" stroke="#a75ea5" stroke-width=".16"/>
<circle cx="262.7" cy="100.1" r=".33" fill="#a75ea5"/>
<circle cx="262.7" cy="100.1" r=".33" fill="none" stroke="#a75ea5" stroke-width=".16"/>
<text font-size="2.7" fill="#131716" x="224.2" y="188">Shen Zhen RONGPIN ELECTRONICS CO.,LTD</text>
<g font-size="2" fill="#131716">
<text x="223" y="192.3">RK3328 Board Schematics (TEL 0755-23036780)</text>
<text x="244.3" y="197.5">WIFI</text>
</g>
<g font-size="1.5" fill="#ee3432">
<text x="31.8" y="15.2">UART0_RX</text>
<text x="31.8" y="16.8">UART0_TX</text>
<text x="31.8" y="18.5">UART0_RTSN</text>
<text x="31.8" y="20.2">UART0_CTSN</text>
<text x="31.8" y="23.5">SDMMC1_CLK</text>
<text x="31.8" y="25.2">SDMMC1_CMD</text>
<text x="31.8" y="28.6">SDMMC1_D1</text>
<text x="31.8" y="26.9">SDMMC1_D0</text>
<text x="31.8" y="35.3">WIFI_REG_ON</text>
<text x="31.8" y="31.9">SDMMC1_D3</text>
<text x="31.8" y="30.2">SDMMC1_D2</text>
<text x="31.8" y="40.3">BT_REG_ON</text>
<text x="31.8" y="36.9">WIFI_WAKE_HOST</text>
<text x="31.8" y="45.3">BT_WAKE_HOST</text>
<text x="31.5" y="51.8">PCM_RX</text>
<text x="31.8" y="50.3">PCM_CLK</text>
<text x="31.8" y="48.7">PCM_SYNC</text>
<text x="31.8" y="53.7">PCM_TX</text>
<text x="31.8" y="58.7">32K_OUT</text>
<text x="175.9" y="61">XTAL_IN</text>
<text x="175.9" y="69.4">XTAL_OUT</text>
<text x="191.8" y="72.9" transform="rotate(-90 191.8 72.9)">BT_WAKE_HOST</text>
<text x="200.4" y="72.9" transform="rotate(-90 200.4 72.9)">ANT</text>
<text x="152.5" y="94.5">WIFI_REG_ON</text>
<text x="224.5" y="94.5">UART0_RTSN</text>
<text x="152.5" y="101.2">SDIO_CMD</text>
<text x="152.5" y="97.9">SDIO_D2</text>
<text x="152.5" y="96.2">WIFI_WAKE_HOST</text>
<text x="152.5" y="99.6">SDIO_D3</text>
<text x="224.5" y="97.9">UART0_RX</text>
<text x="224.5" y="96.2">UART0_TX</text>
<text x="224.5" y="99.6">BT_UART_CTSN</text>
<text x="268.1" y="99.6">UART0_CTSN</text>
<text x="152.5" y="102.9">SDIO_CLK</text>
<text x="152.5" y="104.6">SDIO_D0</text>
<text x="152.5" y="106.3">SDIO_D1</text>
<text x="43.6" y="113">WIFI_D1</text>
<text x="43.6" y="109.6">WIFI_CLK</text>
<text x="62" y="110.7">SDMMC1_CLK</text>
<text x="224.5" y="111.3">BT_REG_ON</text>
<text x="43.6" y="116.3">WIFI_D3</text>
<text x="43.6" y="118">WIFI_D2</text>
<text x="43.6" y="114.7">WIFI_D0</text>
<text x="62" y="114">SDMMC1_D1</text>
<text x="62" y="115.7">SDMMC1_D0</text>
<text x="62" y="117.4">SDMMC1_D3</text>
<text x="62" y="119">SDMMC1_D2</text>
<text x="43.6" y="121.4">WIFI_CMD</text>
<text x="62" y="122.4">SDMMC1_CMD</text>
<text x="156.8" y="137.5">32K_OUT</text>
<text x="21.8" y="143.1">WIFI_D1</text>
<text x="21.9" y="139.8">WIFI_D0</text>
<text x="60.3" y="143.1">SDIO_D1</text>
<text x="60.3" y="139.8">SDIO_D0</text>
<text x="169.2" y="139.8">PCM_RX</text>
<text x="169.2" y="141.5">PCM_CLK</text>
<text x="169.2" y="143.1">PCM_TX</text>
<text x="21.8" y="146.5">WIFI_D2</text>
<text x="21.8" y="149.8">WIFI_D3</text>
<text x="60.3" y="146.5">SDIO_D2</text>
<text x="60.3" y="149.8">SDIO_D3</text>
<text x="169.2" y="144.8">PCM_SYNC</text>
<text x="21.8" y="153.2">WIFI_CMD</text>
<text x="60.1" y="153.2">SDIO_CMD</text>
<text x="21.8" y="156.5">WIFI_CLK</text>
<text x="60.3" y="156.5">SDIO_CLK</text>
</g>
<g font-size="1.5" fill="#383964">
<text x="189" y="39.4">J30</text>
<text x="189" y="41.1">RF_3P</text>
<text x="217.5" y="47.8">R106</text>
<text x="217.5" y="49.5">10K</text>
<text x="202.4" y="54.5">C143</text>
<text x="202.4" y="57.9">C144</text>
<text x="202.4" y="59.5">10pF</text>
<text x="207.4" y="54.5">NC</text>
<text x="96.8" y="61.2">C145</text>
<text x="101.9" y="61.2">10pF</text>
<text x="106.9" y="61.2">R840</text>
<text x="110.2" y="64.6">Y4</text>
<text x="118.6" y="61.2">100R</text>
<text x="202.4" y="62.9">C146</text>
<text x="207.4" y="62.9">NC</text>
<text x="96.8" y="74.6">C150</text>
<text x="101.9" y="74.6">10pF</text>
<text x="110.2" y="73">26MHz-9pF</text>
<text x="177.3" y="76.3">AP6212</text>
<text x="177.3" y="74.6">U50</text>
<text x="239.3" y="99.8">R107</text>
<text x="256" y="99.8">0R</text>
<text x="264.4" y="106.5">R108</text>
<text x="28.1" y="113.2">R834</text>
<text x="36.5" y="113.2">47K</text>
<text x="264.4" y="108.1">NC</text>
<text x="28.1" y="116.5">R833</text>
<text x="28.1" y="118.2">R832</text>
<text x="28.1" y="114.8">R835</text>
<text x="36.5" y="116.5">47K</text>
<text x="36.5" y="118.2">47K</text>
<text x="36.5" y="114.8">47K</text>
<text x="148.8" y="116.5">C154</text>
<text x="148.8" y="118.2">4.7uF</text>
<text x="157.2" y="116.5">C155</text>
<text x="157.2" y="118.2">0.1uF</text>
<text x="163.6" y="119.4" transform="rotate(-90 163.6 119.4)">L14</text>
<text x="165.3" y="117.7" transform="rotate(-90 165.3 117.7)">2.2uH</text>
<text x="28.1" y="121.5">R836</text>
<text x="36.5" y="121.5">47K</text>
<text x="170.4" y="130.3">4.7uF</text>
<text x="170.6" y="128.3">C157</text>
<text x="34.8" y="140">R838</text>
<text x="34.8" y="143.3">R837</text>
<text x="46.6" y="140">22R</text>
<text x="46.6" y="143.3">22R</text>
<text x="34.8" y="146.7">R115</text>
<text x="46.6" y="146.7">22R</text>
<text x="34.8" y="153.4">R117</text>
<text x="34.8" y="150">R116</text>
<text x="46.6" y="153.4">22R</text>
<text x="46.6" y="150">22R</text>
<text x="197.4" y="155.1">C158</text>
<text x="34.8" y="156.7">R839</text>
<text x="46.6" y="156.7">22R</text>
<text x="197.4" y="156.7">1uF</text>
<text x="28.1" y="178.5">R109</text>
<text x="28.1" y="180.2">0R/0603</text>
<text x="41.5" y="185.2">C159</text>
<text x="46.6" y="185.2">C160</text>
<text x="80.1" y="185.2">C156</text>
<text x="41.5" y="188.6">10uF</text>
<text x="46.6" y="188.6">0.1uF</text>
<text x="80.1" y="186.9">1uF</text>
</g>
<g font-size="1.5" fill="#131716">
<text x="193.5" y="42.8">2</text>
<text x="193.5" y="44.4">1</text>
<text x="193.5" y="46.1">3</text>
<text x="213.8" y="51.1">2</text>
<text x="222" y="51.1">1</text>
<text x="232.6" y="51.8">VCCIO_WL</text>
<text x="173.6" y="56.9">VBAT_WL</text>
<text x="101.9" y="62.9">0402_cc</text>
<text x="118.6" y="62.9">0402_cc</text>
<text x="108.2" y="66.2">1</text>
<text x="108.2" y="69.6">2</text>
<text x="121.5" y="69.6">3</text>
<text x="121.5" y="66.2">4</text>
<text x="101.9" y="76.3">0402_cc</text>
<text x="185.3" y="75.4" transform="rotate(-90 185.3 75.4)">11</text>
<text x="187" y="75.4" transform="rotate(-90 187 75.4)">10</text>
<text x="188.6" y="75.4" transform="rotate(-90 188.6 75.4)">9</text>
<text x="190.3" y="75.4" transform="rotate(-90 190.3 75.4)">8</text>
<text x="192" y="75.4" transform="rotate(-90 192 75.4)">7</text>
<text x="193.7" y="75.4" transform="rotate(-90 193.7 75.4)">6</text>
<text x="195.3" y="75.4" transform="rotate(-90 195.3 75.4)">5</text>
<text x="197" y="75.4" transform="rotate(-90 197 75.4)">4</text>
<text x="198.7" y="75.4" transform="rotate(-90 198.7 75.4)">3</text>
<text x="200.4" y="75.4" transform="rotate(-90 200.4 75.4)">2</text>
<text x="202.1" y="75.4" transform="rotate(-90 202.1 75.4)">1</text>
<text x="174.4" y="94.7">12</text>
<text x="217" y="94.7">44</text>
<text x="174.4" y="96.4">13</text>
<text x="174.4" y="98.1">14</text>
<text x="174.4" y="101.4">16</text>
<text x="174.4" y="99.7">15</text>
<text x="217" y="96.4">43</text>
<text x="217" y="101.4">40</text>
<text x="217" y="98.1">42</text>
<text x="217" y="99.7">41</text>
<text x="245.6" y="99.7">2</text>
<text x="253.9" y="99.7">1</text>
<text x="256" y="101.4">0402_cc</text>
<text x="259.4" y="99.8">5%</text>
<text x="22.4" y="107.8">VCC_WL</text>
<text x="143.1" y="105.5">VCC_WL</text>
<text x="174.4" y="104.8">18</text>
<text x="174.4" y="103.1">17</text>
<text x="174.4" y="106.4">19</text>
<text x="217" y="106.4">37</text>
<text x="217" y="104.8">38</text>
<text x="217" y="103.1">39</text>
<text x="262.4" y="103.9" transform="rotate(-90 262.4 103.9)">1</text>
<text x="174.4" y="111.5">22</text>
<text x="174.4" y="108.1">20</text>
<text x="174.4" y="109.8">21</text>
<text x="217" y="108.1">36</text>
<text x="217" y="109.8">35</text>
<text x="217" y="111.5">34</text>
<text x="262.4" y="112.2" transform="rotate(-90 262.4 112.2)">2</text>
<text x="264.4" y="109.8">0402_cc</text>
<text x="267.8" y="108.1">5%</text>
<text x="148.8" y="119.9">0402_cc</text>
<text x="157.2" y="119.9">0402_cc</text>
<text x="185.3" y="123.1" transform="rotate(-90 185.3 123.1)">23</text>
<text x="187" y="123.1" transform="rotate(-90 187 123.1)">24</text>
<text x="188.6" y="123.1" transform="rotate(-90 188.6 123.1)">25</text>
<text x="190.3" y="123.1" transform="rotate(-90 190.3 123.1)">26</text>
<text x="192" y="123.1" transform="rotate(-90 192 123.1)">27</text>
<text x="193.7" y="123.1" transform="rotate(-90 193.7 123.1)">28</text>
<text x="195.3" y="123.1" transform="rotate(-90 195.3 123.1)">29</text>
<text x="197" y="123.1" transform="rotate(-90 197 123.1)">30</text>
<text x="198.7" y="123.1" transform="rotate(-90 198.7 123.1)">31</text>
<text x="200.4" y="123.1" transform="rotate(-90 200.4 123.1)">32</text>
<text x="202.1" y="123.1" transform="rotate(-90 202.1 123.1)">33</text>
<text x="170.6" y="131.6">0402_cc</text>
<text x="182.5" y="152.4">VCC_WL</text>
<text x="197.4" y="158.4">0402_cc</text>
<text x="18.6" y="178.2">VDD_3V3</text>
<text x="38.4" y="178.2">VBAT_WL</text>
<text x="61" y="178.2">VCCIO_WL</text>
<text x="74.7" y="178.2">VCC_WL</text>
<text x="26.1" y="181.8">1</text>
<text x="28.1" y="185.2">0603_cc</text>
<text x="34.3" y="181.8">2</text>
<text x="39.9" y="181.9">5%</text>
<text x="80.1" y="188.6">0402_cc</text>
<text x="221.4" y="190.1">Title</text>
<text x="221.4" y="195.1">Size</text>
<text x="223" y="196.8">A3</text>
<text x="228.1" y="195.1">Document</text>
<text x="236" y="195.1">Number</text>
<text x="276.6" y="195.1">Rev</text>
<text x="278.3" y="196.8">1.0</text>
<text x="221.4" y="200.1">Date:</text>
<text x="230.1" y="200.1">Wednesday, July 15, 2020</text>
<text x="254.9" y="200.1">Sheet</text>
<text x="263.2" y="200.1">10</text>
<text x="268.3" y="200.1">of</text>
<text x="273.3" y="200.1">13</text>
</g>
<g font-size="1.5" fill="#2a4d82">
<text x="111.1" y="67.3">XIN</text>
<text x="111.1" y="70.6">GND XOUT</text>
<text x="116.1" y="67.3">GND</text>
<text x="188" y="83.6" transform="rotate(-90 188 83.6)">XTAL_IN</text>
<text x="189.7" y="81.4" transform="rotate(-90 189.7 81.4)">VBAT</text>
<text x="196.4" y="83.9" transform="rotate(-90 196.4 83.9)">N_WAKE</text>
<text x="198.1" y="82.6" transform="rotate(-90 198.1 82.6)">FM_RX</text>
<text x="199.8" y="80.8" transform="rotate(-90 199.8 80.8)">GND</text>
<text x="203.1" y="80.8" transform="rotate(-90 203.1 80.8)">GND</text>
<text x="186.4" y="85.3" transform="rotate(-90 186.4 85.3)">XTAL_OUT</text>
<text x="193.1" y="89.8" transform="rotate(-90 193.1 89.8)">BT_HOST_WAKE</text>
<text x="194.7" y="84.7" transform="rotate(-90 194.7 84.7)">BT_WAKE</text>
<text x="201.4" y="86.4" transform="rotate(-90 201.4 86.4)">WL_BT_ANT</text>
<text x="178.1" y="95.7">WL_REG_ON</text>
<text x="191.4" y="94.7" transform="rotate(-90 191.4 94.7)">BT_VIO/N_HOST_WAKE</text>
<text x="205.1" y="95.7">UART_CTS_N</text>
<text x="178.1" y="97.4">WL_HOST_WAKE</text>
<text x="178.1" y="99.1">SDIO_DATA_2</text>
<text x="178.1" y="100.8">SDIO_DATA_3</text>
<text x="205.1" y="100.8">UART_RTS_N</text>
<text x="206.8" y="97.4">UART_RXD</text>
<text x="207" y="99.1">UART_TXD</text>
<text x="178.1" y="105.8">SDIO_DATA_0</text>
<text x="178.1" y="104.1">SDIO_DATA_CLK</text>
<text x="178.1" y="102.4">SDIO_DATA_CMD</text>
<text x="178.1" y="107.5">SDIO_DATA_1</text>
<text x="206.8" y="105.8">N_REG_PU</text>
<text x="206.9" y="107.5">N_I2C_SCL</text>
<text x="212.2" y="104.1">TX2</text>
<text x="212.2" y="102.4">TX1</text>
<text x="178.1" y="112.5">VDDIO</text>
<text x="178.1" y="109.1">GND</text>
<text x="178.1" y="110.8">VIN_LDO_OUT</text>
<text x="206.7" y="110.8">N_I2C_SDA</text>
<text x="207.2" y="112.5">BT_RST_N</text>
<text x="211.6" y="109.1">GND</text>
<text x="186.4" y="119.3" transform="rotate(-90 186.4 119.3)">VIN_LDO</text>
<text x="188" y="119.3" transform="rotate(-90 188 119.3)">LPO</text>
<text x="189.7" y="119.3" transform="rotate(-90 189.7 119.3)">PCM_OUT</text>
<text x="191.4" y="119.3" transform="rotate(-90 191.4 119.3)">PCM_CLK</text>
<text x="193.1" y="119.3" transform="rotate(-90 193.1 119.3)">PCM_IN</text>
<text x="194.7" y="119.3" transform="rotate(-90 194.7 119.3)">PCM_SYNC</text>
<text x="196.4" y="119.3" transform="rotate(-90 196.4 119.3)">VDD_TCXO</text>
<text x="198.1" y="119.3" transform="rotate(-90 198.1 119.3)">TCXO_IN</text>
<text x="199.8" y="119.3" transform="rotate(-90 199.8 119.3)">GND</text>
<text x="201.4" y="119.3" transform="rotate(-90 201.4 119.3)">GPS_RF</text>
<text x="203.1" y="119.3" transform="rotate(-90 203.1 119.3)">GND</text>
</g>
<text font-size="1.5" fill="#70bf49" x="264.4" y="111.5">DNP</text>
<text font-size="1.4" fill="#5f54a3" x="173.6" y="123.6">AP6335:1.35V</text>
<g font-size="1.2" fill="#131716">
<text x="35.4" y="7.5">5</text>
<text x="90.1" y="7.5">4</text>
<text x="144.8" y="7.5">3</text>
<text x="199.6" y="7.5">2</text>
<text x="254.3" y="7.5">1</text>
<text x="6.8" y="33.1">D</text>
<text x="282.1" y="33.1">D</text>
<text x="6.8" y="81.2">C</text>
<text x="282.1" y="81.2">C</text>
<text x="6.8" y="129.3">B</text>
<text x="282.1" y="129.3">B</text>
<text x="6.8" y="177.5">A</text>
<text x="282.1" y="177.5">A</text>
<text x="35.4" y="201.7">5</text>
<text x="90.1" y="201.7">4</text>
<text x="144.8" y="201.7">3</text>
<text x="199.6" y="201.7">2</text>
<text x="254.3" y="201.7">1</text>
</g>
</svg>
